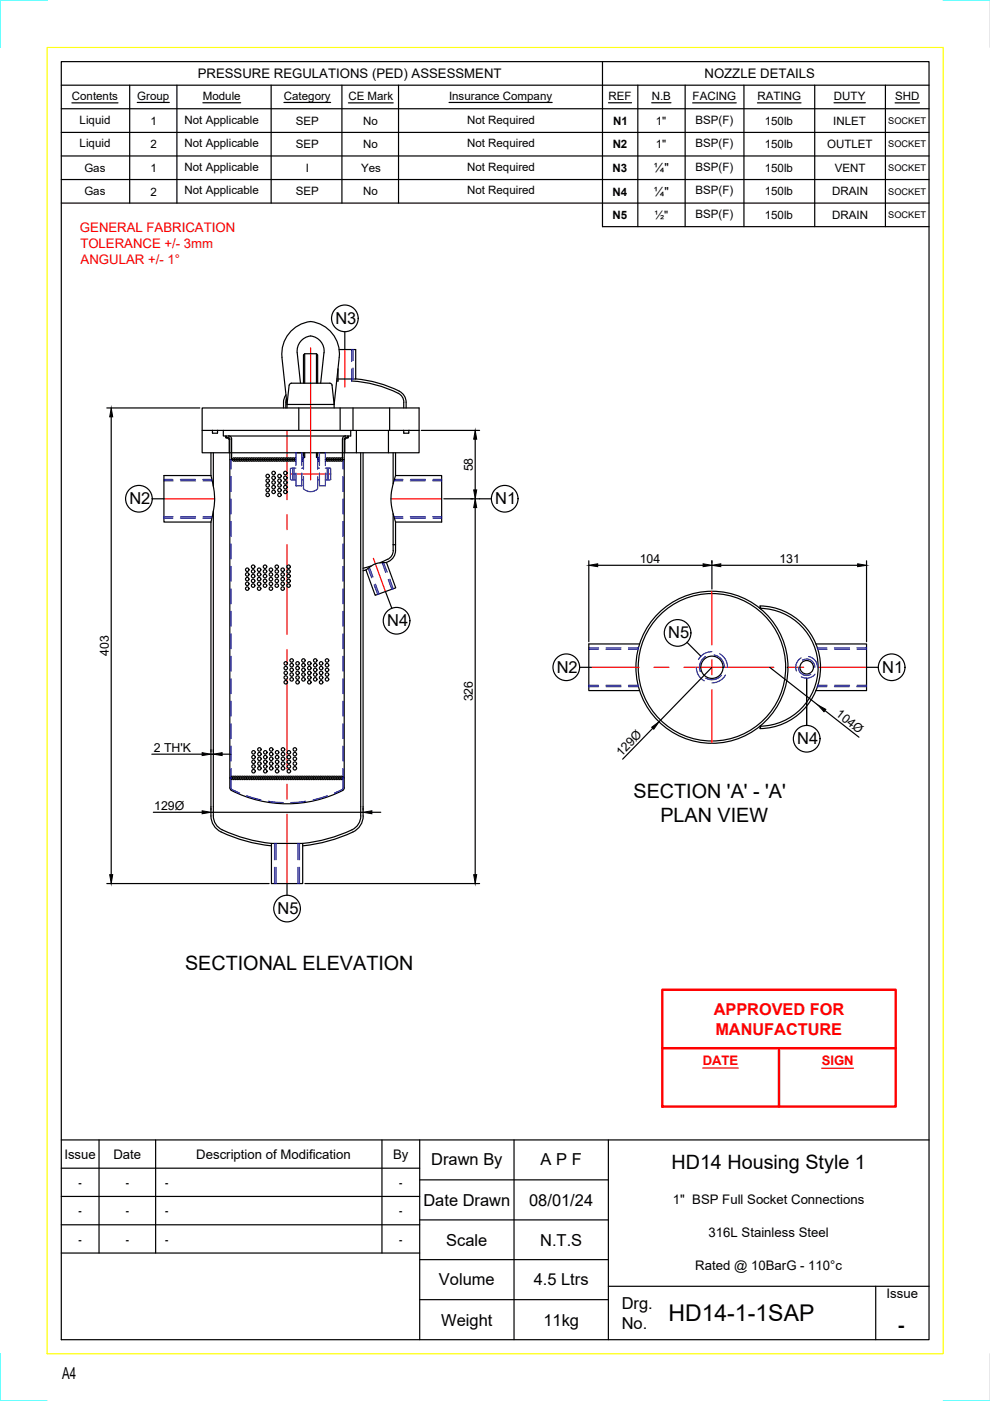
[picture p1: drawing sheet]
<svg xmlns="http://www.w3.org/2000/svg" width="210mm" height="297mm" viewBox="0 0 210 297" stroke-linecap="round" stroke-linejoin="round" font-family="sans-serif">
<!-- layer: ZDRG-SHT -->
<g fill="none" stroke="#000" stroke-width=".25">
<path d="M13 13.1h184v270.9h-184zM13 18.1h184M27.5 18.1v25M37.5 18.1v25M57.5 18.1v25M72.5 18.1v25M84.5 18.1v25M127.7 13.1v35h69.3M135.2 18.1v30M145.3 18.1v30M157.7 18.1v30M172.7 18.1v30"/>
<path d="M187.7 18.1v30M13 23.1h184M13 28.1h184M13 33.1h184M13 38.1h184M13 43.1h184M13 259.7h76M13 253.7h76M13 247.7h76M13 241.7h184M21 241.7v24M33 241.7v24"/>
<path d="M81 241.7v24M89 241.7v42.3M89 258.6h40M89 250.2h40M109 241.7v42.3M129 241.7v42.3M13 265.7h76M89 267.1h40M89 275.6h40M129 272.7h68M185.7 272.7v11.3"/>
</g>
<path d="M10 .1h-10v10M200 .1h10M0 287v10h10M200 297h10" fill="none" stroke="#0ff" stroke-width=".25"/>
<path d="M10 10.1h190v276.9h-190z" fill="none" stroke="#ff0" stroke-width=".25"/>
<!-- layer: Text -->
<g fill="none" stroke="#000" stroke-width=".25">
<path d="M15.2 21.8h9.8M29.1 21.7h6.8M43 21.8h8M60.2 21.7h9.9M73.9 21.8h9.5M95.2 21.7h21.9M129 21.8h4.9M138.2 21.8h4.1M146.9 21.8h9.2M160.6 21.8h9.2M176.8 21.8h6.7M189.8 21.8h5.1"/>
<path d="M73.1 70.3v3.8M22.6 86.5h19.8M23.6 88.4v97M89.3 91.3h12.4M100.8 93.1v10.8M32.3 105.8h2.5M94.1 105.8h10.1M100.8 107.6v77.8M81.7 125.4l1.4 3.6M145.7 136.2l2.9 2.9M122.9 141.5h2.5M171 143.8v10"/>
<path d="M183.7 141.5h2.5M32.5 172.2h10.4M44.7 171.3v.5M44.7 172.2h32.3M77 171.3v.5M78.8 172.2h1.9M22.6 187.3h34.5M60.9 187.3v2.5M64.6 187.3h37.1"/>
<circle cx="73.1" cy="67.5" r="2.83"/>
<circle cx="29.5" cy="105.7" r="2.83"/>
<circle cx="107" cy="105.7" r="2.83"/>
<circle cx="84.1" cy="131.6" r="2.83"/>
<circle cx="143.7" cy="134.2" r="2.83"/>
<circle cx="120.1" cy="141.5" r="2.83"/>
<circle cx="171" cy="156.6" r="2.83"/>
<circle cx="189" cy="141.5" r="2.83"/>
<circle cx="60.9" cy="192.6" r="2.83"/>
</g>
<!-- layer: Allied -->
<path d="M140.4 209.9h49.5v24.7h-49.5zM140.4 222.2h49.5M165.2 222.2v12.4" fill="none" stroke="#f00" stroke-width=".51"/>
<path d="M149 226.4h7.5M174.2 226.5h6.8" fill="none" stroke="#f00" stroke-width=".25"/>
<!-- layer: Dimension -->
<path d="M124.8 118.9v17.2M126.7 119.9h22.4M150.9 118.9v6M152.8 119.9h29M183.7 118.9v17.2M32.2 159.9h10.7M44.7 158.9v.5M44.7 159.9h.5M45.2 158.9v.5M47.1 159.9h1.9" fill="none" stroke="#000" stroke-width=".25"/>
<path d="M124.8 119.9l1.9-.4v.6zM149.1 119.5l1.8 .4-1.8 .2zM150.9 119.9l1.9-.4v.6zM181.8 119.5l1.9 .4-1.9 .2zM42.9 159.6l1.8 .3-1.8 .3zM45.2 159.9l1.9-.3v.6z" fill="#000" stroke="#000" stroke-width=".21"/>
<!-- layer: 0 -->
<g fill="none" stroke="#000" stroke-width=".25">
<path d="M64.6 75v6.2M65.9 71.2a3.2 3.2 0 0 0-2.9 3.6l.7 6.4M65.9 68.2a6.9 6.9 0 0 1 6 7.5l-1.1 10.1-.4-4.1M65.9 68.2a6.9 6.9 0 0 0-6.1 7.5l1.1 10.1 .4-4.1M65.9 71.2a3.2 3.2 0 0 1 2.8 3.6l-.7 6.4M67.1 75l.3 .3v5.9M71.7 78.2v2.6h-.3M71.9 74.1h3.5v6.3M42.9 91.3h46v4.7h-46zM42.9 91.3v-4.8h46v4.8M44.7 96v4.8M45 91.2v.6"/>
<path d="M45 91.8h.1M45.1 91.8h1M45.2 96v7.1M46.1 91.8h.1M46.2 91.2l-.1 .6M47.3 91.3v1.1h.6v.4h.3l.4 .4M48.5 92.8h-.5v-.4h25.7v.4h-.5l-.2 .2M48.5 92.4a.62 .62 0 0 1 .6 .6M48.5 92.8l.2 .2M48.6 93.2v2.8M48.6 93.2h.1M48.7 93.1v71.8"/>
<path d="M48.7 97.4h14M49.1 93.1v4.3M49.6 97.1a.37 .37 0 0 0-.3 .3 .37 .37 0 0 0 .3 .4M50 97.1a.37 .37 0 0 0-.4 .3 .37 .37 0 0 0 .4 .4M50.4 97.1a.37 .37 0 0 0-.4 .3 .37 .37 0 0 0 .4 .4M50.7 97.1a.37 .37 0 0 0-.3 .3 .37 .37 0 0 0 .3 .4M51.1 97.1a.37 .37 0 0 0-.4 .3 .37 .37 0 0 0 .4 .4M51.5 97.1a.37 .37 0 0 0-.4 .3 .37 .37 0 0 0 .4 .4M51.9 97.1a.37 .37 0 0 0-.4 .3 .37 .37 0 0 0 .4 .4M52.2 97.1a.37 .37 0 0 0-.3 .3 .37 .37 0 0 0 .3 .4M52.6 97.1a.37 .37 0 0 0-.4 .3 .37 .37 0 0 0 .4 .4M53 97.1a.37 .37 0 0 0-.4 .3 .37 .37 0 0 0 .4 .4"/>
<path d="M53.4 97.1a.37 .37 0 0 0-.4 .3 .37 .37 0 0 0 .4 .4M53.7 97.1a.37 .37 0 0 0-.3 .3 .37 .37 0 0 0 .3 .4M54.1 97.1a.37 .37 0 0 0-.4 .3 .37 .37 0 0 0 .4 .4M54.5 97.1a.37 .37 0 0 0-.4 .3 .37 .37 0 0 0 .4 .4M54.9 97.1a.37 .37 0 0 0-.4 .3 .37 .37 0 0 0 .4 .4M55.2 97.1a.37 .37 0 0 0-.3 .3 .37 .37 0 0 0 .3 .4M55.6 97.1a.37 .37 0 0 0-.4 .3 .37 .37 0 0 0 .4 .4M56 97.1a.37 .37 0 0 0-.4 .3 .37 .37 0 0 0 .4 .4M56.4 97.1a.37 .37 0 0 0-.4 .3 .37 .37 0 0 0 .4 .4M56.7 97.1a.37 .37 0 0 0-.3 .3 .37 .37 0 0 0 .3 .4M57.1 97.1a.37 .37 0 0 0-.4 .3 .37 .37 0 0 0 .4 .4M57.5 97.1a.37 .37 0 0 0-.4 .3 .37 .37 0 0 0 .4 .4"/>
<path d="M57.9 97.1a.37 .37 0 0 0-.4 .3 .37 .37 0 0 0 .4 .4M58.2 97.1a.37 .37 0 0 0-.3 .3 .37 .37 0 0 0 .3 .4M58.6 97.1a.37 .37 0 0 0-.3 .3 .37 .37 0 0 0 .3 .4M59 97.1a.37 .37 0 0 0-.4 .3 .37 .37 0 0 0 .4 .4M59.4 97.1a.37 .37 0 0 0-.4 .3 .37 .37 0 0 0 .4 .4M59.7 97.1a.37 .37 0 0 0-.3 .3 .37 .37 0 0 0 .3 .4M60.1 97.1a.37 .37 0 0 0-.3 .3 .37 .37 0 0 0 .3 .4M60.5 97.1a.37 .37 0 0 0-.4 .3 .37 .37 0 0 0 .4 .4M60.6 83.7l-.2 .4a4.1 4.1 0 0 0-.3 2.4M60.7 84.6l-.1 1.9M60.9 86.5v-.7h9.9v.7M60.9 97.1a.37 .37 0 0 0-.4 .3 .37 .37 0 0 0 .4 .4"/>
<path d="M61.2 97.1a.37 .37 0 0 0-.3 .3 .37 .37 0 0 0 .3 .4M61.3 81.7l.1-.2 .4-.3h8.1l.3 .1 .2 .4M61.6 97.1a.37 .37 0 0 0-.4 .3 .37 .37 0 0 0 .4 .4M62 97.1a.37 .37 0 0 0-.4 .3 .37 .37 0 0 0 .4 .4M62.4 97.1a.37 .37 0 0 0-.4 .3 .37 .37 0 0 0 .4 .4M62.7 96h1.3M62.7 97.1a.37 .37 0 0 0-.3 .3 .37 .37 0 0 0 .3 .4M63.4 86.5v4.8M64 97.7l.2 .1M64 97.4h.3M64.2 97.1l-.2 .1M64.3 81.2v-5.9l.3-.3h2.5v6.2"/>
<path d="M64.4 97.2l-.2 .2 .2 .3M67.4 97.4h.3M67.4 97.7l.2 .1M67.6 97.1l-.2 .1M67.7 96h1.3M67.8 97.2l-.2 .2 .2 .3M69 97.4h4M69 97.8h.1M69.1 97.1h-.1M69.5 97.1a.37 .37 0 0 0-.4 .3 .37 .37 0 0 0 .4 .4M69.9 97.1a.37 .37 0 0 0-.4 .3 .37 .37 0 0 0 .4 .4M70.2 97.1a.37 .37 0 0 0-.3 .3 .37 .37 0 0 0 .3 .4"/>
<path d="M70.6 97.1a.37 .37 0 0 0-.3 .3 .37 .37 0 0 0 .3 .4M71 97.1a.37 .37 0 0 0-.4 .3 .37 .37 0 0 0 .4 .4M71.4 97.1a.37 .37 0 0 0-.4 .3 .37 .37 0 0 0 .4 .4M71.4 80.4h4M71.7 97.1a.37 .37 0 0 0-.3 .3 .37 .37 0 0 0 .3 .4M72.1 86.5v4.8M72.1 97.1a.37 .37 0 0 0-.3 .3 .37 .37 0 0 0 .3 .4M72.5 97.1a.37 .37 0 0 0-.4 .3 .37 .37 0 0 0 .4 .4M72.6 93.1v4.3M72.7 97.1l-.2 .3 .2 .4M73 93.1v71.8h-24.3M73 93.2h.1"/>
<path d="M73.1 93.2v2.8M73.2 92.4a.62 .62 0 0 0-.6 .6M74.4 91.3v1.1h-.5v.4h-.4l-.4 .4M74.6 80.8a24.5 24.5 0 0 1 10.2 2.8 2.69 2.69 0 0 1 .8 2.9M74.8 86.5v4.8M75.4 80.3a26 26 0 0 1 9.3 2.6M75.6 91.3v4.7M76.5 96v77a3.5 3.5 0 0 1-2.9 3.4 32.5 32.5 0 0 1-9.4 2.4M77 96v77M82.4 91.3v4.7M82.6 86.5v4.8M83.4 96v6.6"/>
<path d="M83.9 96v4.8M84.7 83a2.59 2.59 0 0 1 1.4 2.3v1.2M85.5 91.2l.1 .6M85.6 91.8h.1M85.6 91.8h1M86.7 91.8h-.1M86.7 91.2v.6M44.7 110.7v62.3a4 4 0 0 0 3.1 3.8 33 33 0 0 0 9.8 2.5M44.7 100.8h-9.9v9.9h9.9M44.7 100.8a15.9 15.9 0 0 1 0 9.9M45.2 108.4v64.6a3.5 3.5 0 0 0 2.9 3.4 32.5 32.5 0 0 0 9.5 2.4M78.7 120l-1.7 .5"/>
<path d="M81.9 119.3l2 5.3-4.4 1.6-1.9-5.3M81.9 119.3a5.2 5.2 0 0 0-4.3 1.6M83.4 108.9v7.8a2.56 2.56 0 0 1-2.2 2.3l-.6 .3M83.4 115.5h.5M83.9 110.7v6a2.7 2.7 0 0 1-2 2.6M83.9 100.8h9.7v9.9h-9.7M83.9 100.8a13 13 0 0 0 0 9.9M77.6 120.8l-.6 .2M135.6 136.5h-10.8v9.9h10.8M161.2 128.5a13 13 0 0 1 12.8 13 13 13 0 0 1-12.8 13v-.5a12.5 12.5 0 0 0 12.3-12.5 12.5 12.5 0 0 0-12.4-12.5zM161.2 128.6l.1 .5M173 136.5h10.7v9.9h-10.7"/>
<path d="M138.4 154.4l-6.4 6.6M150.9 141.5l-11.2 11.5M161.3 153.8l-.1 .5M163.2 141.5l10.2 8M174.9 150.7l7.2 5.6M48.7 164.9v2.2M48.7 167l.2 .5a25.6 25.6 0 0 0 23.9 0l.2-.5M49 165.2l.2 .1M49.2 164.6l-.2 .1M49.6 164.6a.37 .37 0 0 0-.3 .3 .37 .37 0 0 0 .3 .4M50 164.6a.37 .37 0 0 0-.4 .3 .37 .37 0 0 0 .4 .4M50.4 164.6a.37 .37 0 0 0-.4 .3 .37 .37 0 0 0 .4 .4"/>
<path d="M50.7 164.6a.37 .37 0 0 0-.3 .3 .37 .37 0 0 0 .3 .4M51.1 164.6a.37 .37 0 0 0-.4 .3 .37 .37 0 0 0 .4 .4M51.5 164.6a.37 .37 0 0 0-.4 .3 .37 .37 0 0 0 .4 .4M51.9 164.6a.37 .37 0 0 0-.4 .3 .37 .37 0 0 0 .4 .4M52.2 164.6a.37 .37 0 0 0-.3 .3 .37 .37 0 0 0 .3 .4M52.6 164.6a.37 .37 0 0 0-.4 .3 .37 .37 0 0 0 .4 .4M53 164.6a.37 .37 0 0 0-.4 .3 .37 .37 0 0 0 .4 .4M53.4 164.6a.37 .37 0 0 0-.4 .3 .37 .37 0 0 0 .4 .4M53.7 164.6a.37 .37 0 0 0-.3 .3 .37 .37 0 0 0 .3 .4M54.1 164.6a.37 .37 0 0 0-.4 .3 .37 .37 0 0 0 .4 .4M54.5 164.6a.37 .37 0 0 0-.4 .3 .37 .37 0 0 0 .4 .4M54.9 164.6a.37 .37 0 0 0-.4 .3 .37 .37 0 0 0 .4 .4"/>
<path d="M55.2 164.6a.37 .37 0 0 0-.3 .3 .37 .37 0 0 0 .3 .4M55.6 164.6a.37 .37 0 0 0-.4 .3 .37 .37 0 0 0 .4 .4M56 164.6a.37 .37 0 0 0-.4 .3 .37 .37 0 0 0 .4 .4M56.4 164.6a.37 .37 0 0 0-.4 .3 .37 .37 0 0 0 .4 .4M56.7 164.6a.37 .37 0 0 0-.3 .3 .37 .37 0 0 0 .3 .4M57.1 164.6a.37 .37 0 0 0-.4 .3 .37 .37 0 0 0 .4 .4M57.5 164.6a.37 .37 0 0 0-.4 .3 .37 .37 0 0 0 .4 .4M57.6 178.8h6.6v8.5h-6.6zM57.9 164.6a.37 .37 0 0 0-.4 .3 .37 .37 0 0 0 .4 .4M58.2 164.6a.37 .37 0 0 0-.3 .3 .37 .37 0 0 0 .3 .4M58.6 164.6a.37 .37 0 0 0-.3 .3 .37 .37 0 0 0 .3 .4M59 164.6a.37 .37 0 0 0-.4 .3 .37 .37 0 0 0 .4 .4"/>
<path d="M59.4 164.6a.37 .37 0 0 0-.4 .3 .37 .37 0 0 0 .4 .4M59.7 164.6a.37 .37 0 0 0-.3 .3 .37 .37 0 0 0 .3 .4M60.1 164.6a.37 .37 0 0 0-.3 .3 .37 .37 0 0 0 .3 .4M60.5 164.6a.37 .37 0 0 0-.4 .3 .37 .37 0 0 0 .4 .4M60.9 164.6a.37 .37 0 0 0-.4 .3 .37 .37 0 0 0 .4 .4M61.2 164.6a.37 .37 0 0 0-.3 .3 .37 .37 0 0 0 .3 .4M61.6 164.6a.37 .37 0 0 0-.4 .3 .37 .37 0 0 0 .4 .4M62 164.6a.37 .37 0 0 0-.4 .3 .37 .37 0 0 0 .4 .4M62.4 164.6a.37 .37 0 0 0-.4 .3 .37 .37 0 0 0 .4 .4M62.7 164.6a.37 .37 0 0 0-.3 .3 .37 .37 0 0 0 .3 .4M63.1 164.6a.37 .37 0 0 0-.4 .3 .37 .37 0 0 0 .4 .4M63.5 164.6a.37 .37 0 0 0-.4 .3 .37 .37 0 0 0 .4 .4"/>
<path d="M63.9 164.6a.37 .37 0 0 0-.4 .3 .37 .37 0 0 0 .4 .4M64.2 164.6a.37 .37 0 0 0-.3 .3 .37 .37 0 0 0 .3 .4M64.6 164.6a.37 .37 0 0 0-.4 .3 .37 .37 0 0 0 .4 .4M65 164.6a.37 .37 0 0 0-.4 .3 .37 .37 0 0 0 .4 .4M65.4 164.6a.37 .37 0 0 0-.4 .3 .37 .37 0 0 0 .4 .4M65.7 164.6a.37 .37 0 0 0-.3 .3 .37 .37 0 0 0 .3 .4M66.1 164.6a.37 .37 0 0 0-.4 .3 .37 .37 0 0 0 .4 .4M66.5 164.6a.37 .37 0 0 0-.4 .3 .37 .37 0 0 0 .4 .4M66.9 164.6a.37 .37 0 0 0-.4 .3 .37 .37 0 0 0 .4 .4M67.2 164.6a.37 .37 0 0 0-.3 .3 .37 .37 0 0 0 .3 .4M67.6 164.6a.37 .37 0 0 0-.4 .3 .37 .37 0 0 0 .4 .4M68 164.6a.37 .37 0 0 0-.4 .3 .37 .37 0 0 0 .4 .4"/>
<path d="M68.4 164.6a.37 .37 0 0 0-.4 .3 .37 .37 0 0 0 .4 .4M68.7 164.6a.37 .37 0 0 0-.3 .3 .37 .37 0 0 0 .3 .4M69.1 164.6a.37 .37 0 0 0-.4 .3 .37 .37 0 0 0 .4 .4M69.5 164.6a.37 .37 0 0 0-.4 .3 .37 .37 0 0 0 .4 .4M69.9 164.6a.37 .37 0 0 0-.4 .3 .37 .37 0 0 0 .4 .4M70.2 164.6a.37 .37 0 0 0-.3 .3 .37 .37 0 0 0 .3 .4M70.6 164.6a.37 .37 0 0 0-.3 .3 .37 .37 0 0 0 .3 .4M71 164.6a.37 .37 0 0 0-.4 .3 .37 .37 0 0 0 .4 .4M71.4 164.6a.37 .37 0 0 0-.4 .3 .37 .37 0 0 0 .4 .4M71.7 164.6a.37 .37 0 0 0-.3 .3 .37 .37 0 0 0 .3 .4M72.1 164.6a.37 .37 0 0 0-.3 .3 .37 .37 0 0 0 .3 .4M72.5 164.6a.37 .37 0 0 0-.4 .3 .37 .37 0 0 0 .4 .4"/>
<path d="M72.7 164.6l-.2 .3 .2 .4M73 164.9v2.2M77 173a4 4 0 0 1-3.1 3.8 33 33 0 0 1-9.7 2.5"/>
<circle cx="56.8" cy="104.9" r=".37"/>
<circle cx="56.8" cy="103.9" r=".37"/>
<circle cx="56.8" cy="101.9" r=".37"/>
<circle cx="56.8" cy="100.9" r=".37"/>
<circle cx="56.8" cy="102.9" r=".37"/>
<circle cx="58" cy="101.3" r=".37"/>
<circle cx="58" cy="100.3" r=".37"/>
<circle cx="58" cy="103.3" r=".37"/>
<circle cx="58" cy="102.3" r=".37"/>
<circle cx="58" cy="104.3" r=".37"/>
<circle cx="59.3" cy="102.9" r=".37"/>
<circle cx="59.3" cy="104.9" r=".37"/>
<circle cx="59.3" cy="100.9" r=".37"/>
<circle cx="59.3" cy="101.9" r=".37"/>
<circle cx="59.3" cy="103.9" r=".37"/>
<circle cx="60.5" cy="104.3" r=".37"/>
<circle cx="60.5" cy="100.3" r=".37"/>
<circle cx="60.5" cy="101.3" r=".37"/>
<circle cx="60.5" cy="102.3" r=".37"/>
<circle cx="60.5" cy="103.3" r=".37"/>
<circle cx="52.4" cy="123.8" r=".37"/>
<circle cx="52.4" cy="122.8" r=".37"/>
<circle cx="52.4" cy="121.8" r=".37"/>
<circle cx="52.4" cy="124.8" r=".37"/>
<circle cx="52.4" cy="120.8" r=".37"/>
<circle cx="53.7" cy="120.2" r=".37"/>
<circle cx="53.7" cy="122.1" r=".37"/>
<circle cx="53.7" cy="121.2" r=".37"/>
<circle cx="53.7" cy="123.2" r=".37"/>
<circle cx="53.7" cy="124.2" r=".37"/>
<circle cx="54.9" cy="123.8" r=".37"/>
<circle cx="54.9" cy="124.8" r=".37"/>
<circle cx="54.9" cy="122.8" r=".37"/>
<circle cx="54.9" cy="121.8" r=".37"/>
<circle cx="54.9" cy="120.8" r=".37"/>
<circle cx="56.2" cy="122.1" r=".37"/>
<circle cx="56.2" cy="120.2" r=".37"/>
<circle cx="56.2" cy="123.2" r=".37"/>
<circle cx="56.2" cy="124.2" r=".37"/>
<circle cx="56.2" cy="121.2" r=".37"/>
<circle cx="57.4" cy="120.8" r=".37"/>
<circle cx="57.4" cy="122.8" r=".37"/>
<circle cx="57.4" cy="124.8" r=".37"/>
<circle cx="57.4" cy="123.8" r=".37"/>
<circle cx="57.4" cy="121.8" r=".37"/>
<circle cx="58.7" cy="120.2" r=".37"/>
<circle cx="58.7" cy="122.1" r=".37"/>
<circle cx="58.7" cy="123.2" r=".37"/>
<circle cx="58.7" cy="121.2" r=".37"/>
<circle cx="58.7" cy="124.2" r=".37"/>
<circle cx="59.9" cy="123.8" r=".37"/>
<circle cx="59.9" cy="124.8" r=".37"/>
<circle cx="59.9" cy="120.8" r=".37"/>
<circle cx="59.9" cy="121.8" r=".37"/>
<circle cx="59.9" cy="122.8" r=".37"/>
<circle cx="61.2" cy="122.1" r=".37"/>
<circle cx="61.2" cy="120.2" r=".37"/>
<circle cx="61.2" cy="124.2" r=".37"/>
<circle cx="61.2" cy="123.2" r=".37"/>
<circle cx="61.2" cy="121.2" r=".37"/>
<circle cx="53.8" cy="159.5" r=".37"/>
<circle cx="55" cy="159.9" r=".37"/>
<circle cx="55" cy="158.9" r=".37"/>
<circle cx="56.3" cy="159.5" r=".37"/>
<circle cx="57.5" cy="159.9" r=".37"/>
<circle cx="57.5" cy="158.9" r=".37"/>
<circle cx="58.7" cy="159.5" r=".37"/>
<circle cx="60" cy="159.9" r=".37"/>
<circle cx="60" cy="158.9" r=".37"/>
<circle cx="60.6" cy="144.6" r=".37"/>
<circle cx="60.6" cy="142.7" r=".37"/>
<circle cx="60.6" cy="140.6" r=".37"/>
<circle cx="60.6" cy="143.7" r=".37"/>
<circle cx="60.6" cy="141.6" r=".37"/>
<circle cx="61.2" cy="159.5" r=".37"/>
<circle cx="61.8" cy="141" r=".37"/>
<circle cx="61.8" cy="140" r=".37"/>
<circle cx="61.8" cy="143" r=".37"/>
<circle cx="61.8" cy="142" r=".37"/>
<circle cx="61.8" cy="144" r=".37"/>
<circle cx="62.5" cy="158.9" r=".37"/>
<circle cx="62.5" cy="159.9" r=".37"/>
<circle cx="63.1" cy="144.6" r=".37"/>
<circle cx="63.1" cy="142.7" r=".37"/>
<circle cx="63.1" cy="140.6" r=".37"/>
<circle cx="63.1" cy="143.7" r=".37"/>
<circle cx="63.1" cy="141.6" r=".37"/>
<circle cx="64.3" cy="140" r=".37"/>
<circle cx="64.3" cy="143" r=".37"/>
<circle cx="64.3" cy="142" r=".37"/>
<circle cx="64.3" cy="141" r=".37"/>
<circle cx="64.3" cy="144" r=".37"/>
<circle cx="65.6" cy="144.6" r=".37"/>
<circle cx="65.6" cy="142.7" r=".37"/>
<circle cx="65.6" cy="140.6" r=".37"/>
<circle cx="65.6" cy="143.7" r=".37"/>
<circle cx="65.6" cy="141.6" r=".37"/>
<circle cx="66.8" cy="142" r=".37"/>
<circle cx="66.8" cy="141" r=".37"/>
<circle cx="66.8" cy="144" r=".37"/>
<circle cx="66.8" cy="143" r=".37"/>
<circle cx="66.8" cy="140" r=".37"/>
<circle cx="68.1" cy="144.6" r=".37"/>
<circle cx="68.1" cy="142.7" r=".37"/>
<circle cx="68.1" cy="143.7" r=".37"/>
<circle cx="68.1" cy="140.6" r=".37"/>
<circle cx="68.1" cy="141.6" r=".37"/>
<circle cx="69.3" cy="140" r=".37"/>
<circle cx="69.3" cy="143" r=".37"/>
<circle cx="69.3" cy="141" r=".37"/>
<circle cx="69.3" cy="142" r=".37"/>
<circle cx="69.3" cy="144" r=".37"/>
<circle cx="150.9" cy="141.5" r="16.1"/>
<circle cx="150.9" cy="141.5" r="15.6"/>
<circle cx="150.9" cy="141.5" r="2.36"/>
<circle cx="171" cy="141.5" r="1.43"/>
<circle cx="53.8" cy="162.5" r=".37"/>
<circle cx="53.8" cy="163.5" r=".37"/>
<circle cx="53.8" cy="161.5" r=".37"/>
<circle cx="53.8" cy="160.5" r=".37"/>
<circle cx="55" cy="161.9" r=".37"/>
<circle cx="55" cy="160.9" r=".37"/>
<circle cx="55" cy="162.9" r=".37"/>
<circle cx="56.3" cy="162.5" r=".37"/>
<circle cx="56.3" cy="161.5" r=".37"/>
<circle cx="56.3" cy="160.5" r=".37"/>
<circle cx="56.3" cy="163.5" r=".37"/>
<circle cx="57.5" cy="162.9" r=".37"/>
<circle cx="57.5" cy="161.9" r=".37"/>
<circle cx="57.5" cy="160.9" r=".37"/>
<circle cx="58.7" cy="160.5" r=".37"/>
<circle cx="58.7" cy="161.5" r=".37"/>
<circle cx="58.7" cy="163.5" r=".37"/>
<circle cx="58.7" cy="162.5" r=".37"/>
<circle cx="60" cy="160.9" r=".37"/>
<circle cx="60" cy="162.9" r=".37"/>
<circle cx="60" cy="161.9" r=".37"/>
<circle cx="61.2" cy="161.5" r=".37"/>
<circle cx="61.2" cy="160.5" r=".37"/>
<circle cx="61.2" cy="162.5" r=".37"/>
<circle cx="61.2" cy="163.5" r=".37"/>
<circle cx="62.5" cy="162.9" r=".37"/>
<circle cx="62.5" cy="161.9" r=".37"/>
<circle cx="62.5" cy="160.9" r=".37"/>
</g>
<!-- layer: Center -->
<g fill="none" stroke="#f00" stroke-width=".25">
<path d="M65.8 73.8v28M73.1 74.1v7.9M60.9 91.3v14.6M34.8 105.8h10.7M60.9 109.1v3.2M60.9 115.5v19M61.6 100.5h8.5M79.2 118.4l2.5 7M82.9 105.8h10.7M60.9 137.7v3.2M150.9 125.4v11.3M150.9 139.9v3.2"/>
<path d="M60.9 144v19.1M125.4 141.5h10.1M138.7 141.5h3.1M145 141.5h19.1M150.9 146.2v11.4M167.2 141.5h3.2M173.6 141.5h10.1M60.9 166.3v3.1M60.9 172.6v14.7"/>
</g>
<!-- layer: Hidden -->
<g fill="none" stroke="#00f" stroke-width=".25">
<path d="M74.5 74.1v2.6M74.5 78.2v2.6M74.8 74.1v2.3M74.8 78v2.4M49 97.4v2M61.7 99.3h.4v2.5l-.5-.2v-2.2zM62.4 99.3v2.5h.3M62.7 96v2.7M62.7 99.3h-.6M64 96v2.7M64 99.3h.3M64.3 96.9v2.6"/>
<path d="M67.4 99.3h.3M67.4 96.9v2.6M67.7 96v2.7M69 99.3h1l.1 .1v2.2l-.1 .2h-.4v-2.5M69 96v2.7M69.4 99.3v2.5h-.4M72.7 97.4v2M34.8 101.9h1.9M34.8 101.6h1.9M34.8 109.6h1.9M34.8 109.9h1.9M38.2 101.6h3.2"/>
<path d="M38.2 109.9h3.2M38.3 101.9h3.2M38.3 109.6h3.2M43 101.6h1.9M43 109.9h1.9M43.1 101.9h1.9M43.1 109.6h1.9M49 101v3.2M49 105.8v3.2M49 110.6v3.1M49 115.3v3.2M62.1 101.7h.3"/>
<path d="M62.7 100.3v2.7h1.3v-2.7M64 101.8h.3M64.3 101.1v2.5a2.15 2.15 0 0 0 3.1 0v-2.5M67.4 101.8h.3M67.7 100.3v2.7h1.3v-2.7M69.4 101.7h.2M72.7 101v3.2M72.7 105.8v3.2M72.7 110.6v3.1M72.7 115.3v3.2M81 119.3l.8 2.1M81.3 119.3l.8 2"/>
<path d="M83.5 101.9h1.9M83.5 109.6h1.9M83.6 101.6h1.8M83.6 109.9h1.8M87 101.9h3.2M87 109.6h3.2M87 101.6h3.2M87 109.9h3.2M91.8 101.9h1.8M91.8 109.6h1.8M91.8 101.6h1.8M91.8 109.9h1.8"/>
<path d="M49 120.1v3.2M49 124.8v3.2M49 129.6v3.2M49 134.4v3.1M49 139.1v3.2M72.7 120.1v3.2M72.7 124.8v3.2M72.7 129.6v3.2M72.7 134.4v3.1M72.7 139.1v3.2M78.1 120.5l.7 2M78.3 120.3l.8 2.1"/>
<path d="M79.3 124l.8 2M79.6 123.9l.8 2M82.3 122.9l.8 2M82.6 122.8l.8 2M124.8 137.7h2.1M124.8 137.4h2.1M128.5 137.7h3.2M128.5 137.4h3.2M133.2 137.7h2.1M133.3 137.4h2.1M149.6 139.2a2.7 2.7 0 0 0-1.1 3.2M150.9 138.2h-.5a3.2 3.2 0 0 0-2.3 1.6"/>
<path d="M151.4 138.9a2.65 2.65 0 0 1 2.2 2.6M152.6 138.6l.3 .2a3.3 3.3 0 0 1 1.4 2.7M169.9 139.5a2.28 2.28 0 0 0-1 2.8M170.1 140a1.76 1.76 0 0 1 2.7 1.5M171.4 139.2a2.3 2.3 0 0 1 1.9 2.3M173.3 137.4h2M173.4 137.7h2M176.9 137.4h3.2M177 137.7h3.1M181.7 137.4h2M181.7 137.7h2M49 143.9v3.2"/>
<path d="M49 148.7v3.1M49 153.4v3.2M49 158.2v3.2M72.7 143.9v3.2M72.7 148.7v3.1M72.7 153.4v3.2M72.7 158.2v3.2M124.8 145.3h2.1M124.8 145.6h2.1M128.5 145.3h3.2M128.5 145.6h3.2M133.2 145.3h2.1"/>
<path d="M133.3 145.6h2.1M147.6 141.5a3.2 3.2 0 0 0 1.7 2.8M153 143.2a2.66 2.66 0 0 1-3.4 .6M153.8 143.1l-.5 .7a3.3 3.3 0 0 1-2.3 1M169.3 141.5a1.74 1.74 0 0 0 2.6 1.5M172.8 142.9a2.29 2.29 0 0 1-2.9 .6M173.3 145.6h2M173.4 145.3h2M176.9 145.6h3.2M177 145.3h3.1M181.7 145.6h2M181.7 145.3h2"/>
<path d="M49 162.9v4.3l1.8 1M52.3 168.7l3.1 .9M56.9 169.9l3.2 .3M58.2 178.8v3.5M58.5 178.8v3.5M63.2 178.8v3.5M63.5 178.8v3.5M64.8 169.9l-3.1 .3M69.4 168.7l-3 .9M72.7 162.9v4.3l-1.8 1M58.2 183.9v3.4M58.5 183.9v3.4"/>
<path d="M63.2 183.9v3.4M63.5 183.9v3.4"/>
</g>
<!-- layer: 0 -->
<path d="M138.2 154.2l1.5-1.2-1.1 1.6zM173.4 149.5l1.7 .9-.4 .5z" fill="#000" stroke="#000" stroke-width=".21"/>
<!-- layer: Hidden -->
<path d="M64.3 96v.9M64.6 96v1M64.6 96.9l-.3 .2M67.1 96v1M67.1 96.9l.3 .2M67.4 96v.9" fill="none" stroke="#000" stroke-width=".25"/>
<!-- layer: Text -->
<path d="M23.6 86.5l.3 1.9h-.6zM100.8 91.3l.3 1.8h-.7zM100.4 103.9h.7l-.3 1.9zM100.8 105.8l.3 1.8h-.7zM42.9 171.9l1.8 .3-1.8 .3zM77 172.2l1.8-.3v.6zM23.3 185.4h.6l-.3 1.9zM100.4 185.4h.7l-.3 1.9z" fill="#000" stroke="#000" stroke-width=".21"/>
<text font-size="5.2" x="190.5" y="282.6">-</text>
<text font-size="4.9" x="141.7" y="280.1">HD14-1-1SAP</text>
<g font-size="4.2">
<text x="134.3" y="169.1">SECTION 'A' - 'A'</text>
<text x="140" y="174.3">PLAN VIEW</text>
<text x="39.2" y="205.7">SECTIONAL ELEVATION</text>
<text x="142.4" y="247.8">HD14 Housing Style 1</text>
</g>
<g font-size="3.5">
<text x="71.1" y="68.7">N3</text>
<text x="27.4" y="106.9">N2</text>
<text x="105" y="106.9">N1</text>
<text x="82.1" y="132.8">N4</text>
<text x="141.7" y="135.4">N5</text>
<text x="118" y="142.6">N2</text>
<text x="187" y="142.6">N1</text>
<text x="169" y="157.8">N4</text>
<text x="58.8" y="193.8">N5</text>
<text x="91.4" y="247.1">Drawn By</text>
<text x="114.6" y="247.1">A P F</text>
<text x="89.8" y="255.6">Date Drawn</text>
<text x="112.2" y="255.6">08/01/24</text>
<text x="94.6" y="264.1">Scale</text>
<text x="114.5" y="264.1">N.T.S</text>
<text x="93.1" y="272.5">Volume</text>
<text x="113.2" y="272.5">4.5 Ltrs</text>
<text x="93.6" y="281">Weight</text>
<text x="115.2" y="281">11kg</text>
<text x="131.8" y="277.5">Drg.</text>
<text x="131.8" y="281.8">No.</text>
<text x="13.2" y="292.3">A4</text>
</g>
<g font-size="3.5" fill="#f00">
<text x="151.3" y="215.2">APPROVED FOR</text>
<text x="151.7" y="219.4">MANUFACTURE</text>
</g>
<g font-size="2.8">
<text x="41.9" y="16.5">PRESSURE REGULATIONS (PED) ASSESSMENT</text>
<text x="149.4" y="16.5">NOZZLE DETAILS</text>
<text x="13.7" y="245.7">Issue</text>
<text x="24" y="245.7">Date</text>
<text x="41.6" y="245.7">Description of Modification</text>
<text x="83.4" y="245.7">By</text>
<text x="16.7" y="251.7">-</text>
<text x="26.6" y="251.7">-</text>
<text x="35" y="251.7">-</text>
<text x="84.6" y="251.7">-</text>
<text x="16.7" y="257.7">-</text>
<text x="26.6" y="257.7">-</text>
<text x="35" y="257.7">-</text>
<text x="84.6" y="257.7">-</text>
<text x="142.7" y="255.2">1&quot; BSP Full Socket Connections</text>
<text x="16.7" y="263.7">-</text>
<text x="26.6" y="263.7">-</text>
<text x="35" y="263.7">-</text>
<text x="84.6" y="263.7">-</text>
<text x="150.2" y="262.2">316L Stainless Steel</text>
<text x="147.4" y="269.3">Rated @ 10BarG - 110°c</text>
<text x="188" y="275.1">Issue</text>
</g>
<g font-size="2.8" fill="#f00">
<text x="17" y="49.2">GENERAL FABRICATION</text>
<text x="17" y="52.6">TOLERANCE +/- 3mm</text>
<text x="17.1" y="56">ANGULAR +/- 1°</text>
<text x="149" y="225.9">DATE</text>
<text x="174.2" y="225.9">SIGN</text>
</g>
<g font-size="2.6">
<text x="138.7" y="36.5">¼&quot;</text>
<text x="138.7" y="41.5">¼&quot;</text>
<text x="100.2" y="100" transform="rotate(-90 100.2 100)">58</text>
<text x="135.6" y="119.3">104</text>
<text x="165.2" y="119.3">131</text>
<text x="23.1" y="139.1" transform="rotate(-90 23.1 139.1)">403</text>
<text x="100.2" y="148.7" transform="rotate(-90 100.2 148.7)">326</text>
<text x="177.1" y="151.7" transform="rotate(38 177.1 151.7)">104Ø</text>
<text x="32.6" y="159.4">2 TH'K</text>
<text x="131.8" y="160.5" transform="rotate(-46 131.8 160.5)">129Ø</text>
<text x="32.7" y="171.7">129Ø</text>
</g>
<g font-size="2.4">
<text x="15.2" y="21.3">Contents</text>
<text x="29.1" y="21.2">Group</text>
<text x="43" y="21.3">Module</text>
<text x="60.2" y="21.2">Category</text>
<text x="73.9" y="21.3">CE Mark</text>
<text x="95.2" y="21.2">Insurance Company</text>
<text x="129" y="21.3">REF</text>
<text x="138.2" y="21.3">N.B</text>
<text x="146.9" y="21.3">FACING</text>
<text x="160.6" y="21.3">RATING</text>
<text x="176.8" y="21.3">DUTY</text>
<text x="189.8" y="21.3">SHD</text>
<text x="16.9" y="26.2">Liquid</text>
<text x="31.9" y="26.4">1</text>
<text x="39.1" y="26.2">Not Applicable</text>
<text x="62.7" y="26.4">SEP</text>
<text x="77" y="26.4">No</text>
<text x="99" y="26.2">Not Required</text>
<text x="130" y="26.4">N1</text>
<text x="139.1" y="26.4">1&quot;</text>
<text x="147.4" y="26.2">BSP(F)</text>
<text x="162.2" y="26.4">150lb</text>
<text x="176.7" y="26.4">INLET</text>
<text x="16.9" y="31.2">Liquid</text>
<text x="31.9" y="31.4">2</text>
<text x="39.1" y="31.2">Not Applicable</text>
<text x="62.7" y="31.4">SEP</text>
<text x="77" y="31.4">No</text>
<text x="99" y="31.2">Not Required</text>
<text x="129.9" y="31.4">N2</text>
<text x="139.1" y="31.4">1&quot;</text>
<text x="147.4" y="31.2">BSP(F)</text>
<text x="162.2" y="31.4">150lb</text>
<text x="175.4" y="31.4">OUTLET</text>
<text x="17.9" y="36.4">Gas</text>
<text x="17.9" y="41.4">Gas</text>
<text x="31.9" y="41.5">2</text>
<text x="31.9" y="36.4">1</text>
<text x="39.1" y="36.2">Not Applicable</text>
<text x="39.1" y="41.2">Not Applicable</text>
<text x="62.7" y="41.4">SEP</text>
<text x="64.9" y="36.4">I</text>
<text x="76.6" y="36.4">Yes</text>
<text x="77" y="41.4">No</text>
<text x="99" y="36.2">Not Required</text>
<text x="99" y="41.2">Not Required</text>
<text x="129.9" y="41.5">N4</text>
<text x="129.9" y="36.4">N3</text>
<text x="147.4" y="36.2">BSP(F)</text>
<text x="147.4" y="41.2">BSP(F)</text>
<text x="162.2" y="41.4">150lb</text>
<text x="162.2" y="36.4">150lb</text>
<text x="176.4" y="41.4">DRAIN</text>
<text x="177" y="36.4">VENT</text>
<text x="129.9" y="46.4">N5</text>
<text x="138.8" y="46.4">½&quot;</text>
<text x="147.4" y="46.2">BSP(F)</text>
<text x="162.2" y="46.4">150lb</text>
<text x="176.4" y="46.4">DRAIN</text>
</g>
<g font-size="2">
<text x="188.3" y="26.3">SOCKET</text>
<text x="188.3" y="31.3">SOCKET</text>
<text x="188.3" y="41.3">SOCKET</text>
<text x="188.3" y="36.3">SOCKET</text>
<text x="188.3" y="46.3">SOCKET</text>
</g>
</svg>
